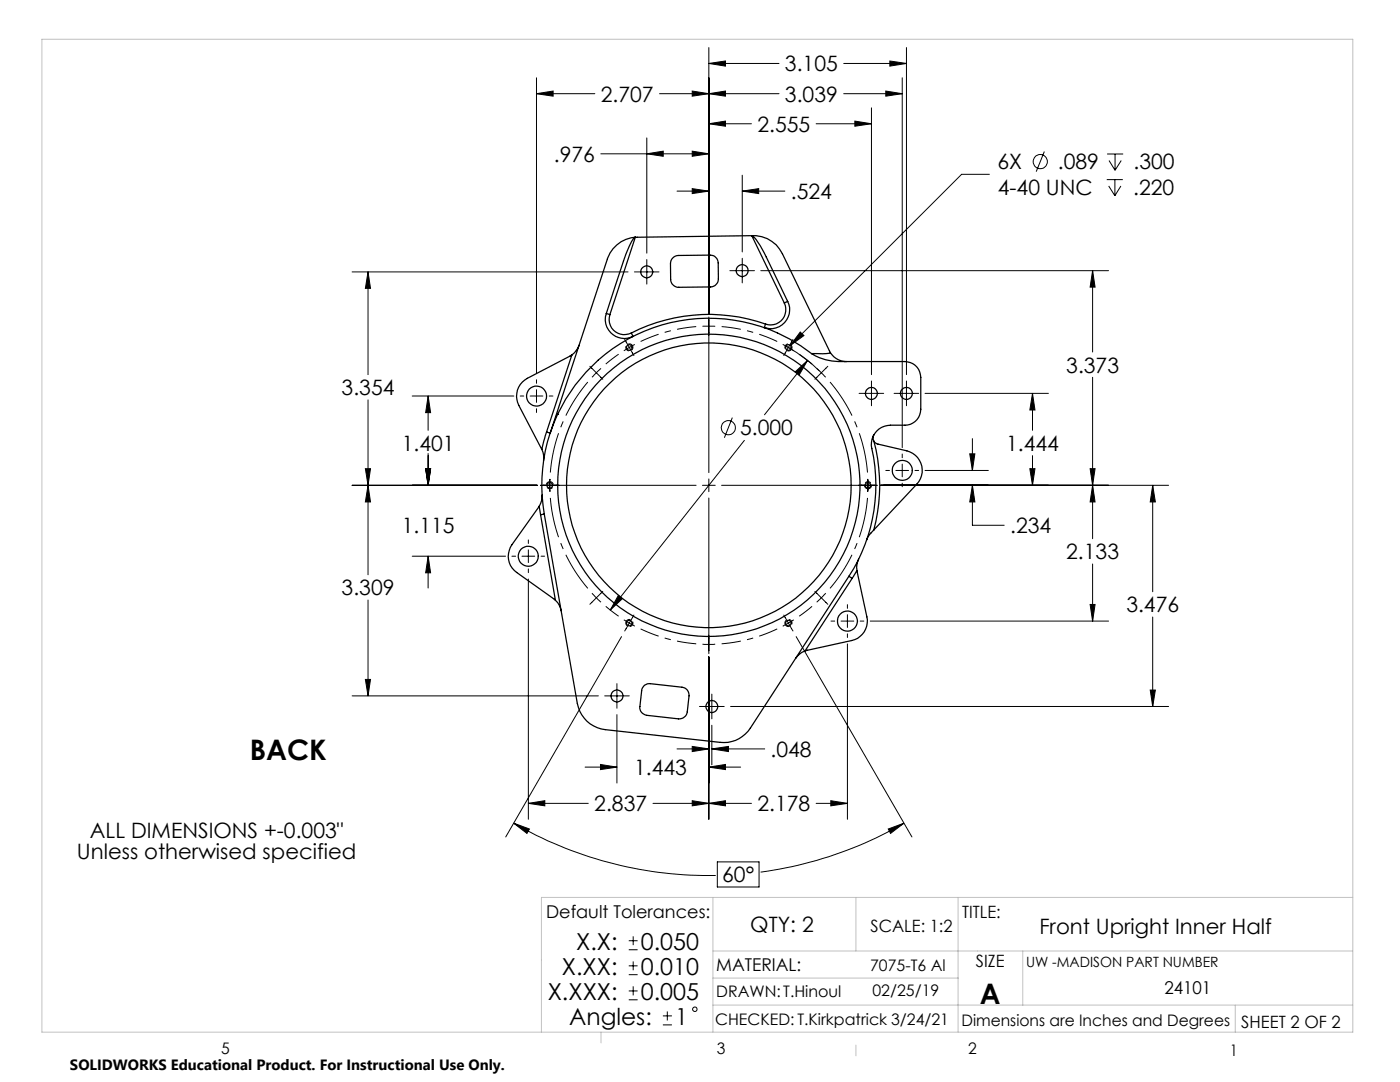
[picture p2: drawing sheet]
<svg xmlns="http://www.w3.org/2000/svg" width="279mm" height="216mm" viewBox="0 0 279 216" stroke-linecap="round" stroke-linejoin="round" font-family="sans-serif">
<g fill="none" stroke="#000" stroke-width=".2">
<path d="M107.1 15.5v59M107.1 18.7h11.6M107.1 18.7l3.3-.5v1zM131.6 18.7h23.9M138.1 18.2l3.4 .5-3.4 .5zM141.5 9.5v53M141.5 12.7h14M141.5 12.7l3.3-.5v1zM141.5 18.7l3.3-.5v1zM168.4 18.7h11.7M168.4 12.7h12.5M176.8 18.2l3.3 .5-3.3 .5z"/>
<path d="M177.6 12.2l3.3 .5-3.3 .5zM180.1 15.5v73.8M180.9 9.5v65.3M119.9 30.7h21.6M129.1 30.7l3.3-.5v1zM129.1 27.5v23M135.1 38.1h6.4M138.1 30.2l3.4 .5-3.4 .5zM138.1 37.6l3.4 .5-3.4 .5zM141.5 24.7h8.5M141.5 24.7l3.3-.5v1zM148.1 38.1l3.3-.5v1z"/>
<path d="M148.1 35v15.3M148.1 38.1h8.5M162.9 24.7h11M170.6 24.2l3.3 .5-3.3 .5zM173.9 21.5v53.3M197.4 34.8h-5.5l-34.2 34.1M208.4 30.2l-1.6 4.1M220.9 35.8h3.2M220.9 30.7h3.3M221.3 37.1l1.2 2M221.3 32l1.2 2M222.5 35.8v3.3"/>
<path d="M222.5 30.7v3.3M223.7 37.1l-1.2 2M223.8 32l-1.3 2M70.3 54.3h55M73.4 54.3l.5 3.2h-1zM73.4 54.3v20.5M126.6 54.3h4.9M129.1 51.8v4.9M145.7 54h4.9M148.1 51.5v4.9M151.8 54h69.4M218.1 54l.4 3.3h-.9z"/>
<path d="M218.1 54v16.2M73.4 79.8v34.9M82.3 79h20.3M85.4 79v6.9M85.4 79l.5 3.3h-1zM103.8 79h.7M105.8 79h2.5M107.1 75.8v.7M107.1 77.8v2.5M109.6 79h.7M117.7 73.1l2.6 2.6M119.9 73.5l-1.8 1.8"/>
<path d="M124.7 67.7l.9 1.6M125.6 69.3l.9 1.6M125.6 69.3l-1.1 .7M126.7 68.7l-1.1 .6M140.2 65.1h2.5M141.5 63.3v31M156.2 68.7l1.1 .6M156.8 69.1a34.2 34.2 0 0 1 6.7 4.9M157.3 69.3l-.9 1.6M157.3 69.3l1.1 .7M158.3 67.7l-1 1.6M158.7 74.2l2.4-2.3-1.6 2.9z"/>
<path d="M159.7 66.3l.7 .7-2.7 1.9zM161.1 71.9l-8.5 10.9M163 73.5l1.8 1.8M165.2 73.1l-2.6 2.6M171.4 78.5h5M173.9 76v5M178.4 78.5h4.9M180.9 76v5M184.6 78.5h24.6M206.1 78.5l.5 3.3h-1.1zM206.1 78.5v7.4M218.1 75.3v32.2"/>
<path d="M70.3 96.8h36.9M72.9 93.5h1l-.5 3.3zM73.4 96.8l.5 3.4h-1zM84.9 93.5h1l-.5 3.3zM85.4 90.5v6.3M107.1 81.6v.7M107.9 96.8h31M109.7 95.6v2.5M140.2 96.8h2.5M141.5 95.6v2.5M141.5 99.4v31M144 96.8h31"/>
<path d="M146.2 83.3l-1.6 4M148.6 87.9l-26.8 33.8M173.2 95.6v2.5M175.7 96.8h57.5M176.8 93.9h.7M178.8 93.9h2.5M180.1 90.6v.7M180.1 92.6v2.5M180.1 96.4v.7M182.6 93.9h.7M184.6 93.9h12.6M193.5 90.6h1.1l-.5 3.3z"/>
<path d="M194.1 96.8l.5 3.4h-1.1zM194.1 96.8v8h6.3M194.1 87.5v6.4M205.5 93.5h1.1l-.5 3.3zM206.1 90.9v5.9M217.6 93.5h.9l-.4 3.3zM218.1 96.8l.4 3.4h-.9zM230 96.8l.6 3.4h-1zM230 96.8v21.3M73.4 119.7v19.2M82.3 111h18.6M85.4 111v6.3"/>
<path d="M85.4 111l.5 3.3h-1zM102.2 111h.7M104.2 111h2.5M105.4 107.7v.7M105.4 109.7v2.6M105.4 113.5v.8M105.4 115.5v48M108 111h.7M118.1 118.4l1.8 1.8M120.3 118l-2.6 2.6M123.4 118.8l.8 .7-2.4 2.2zM162.6 118l2.6 2.6"/>
<path d="M164.8 118.4l-1.8 1.8M218.1 112.5v11.4M70.3 138.9h49.1M72.9 135.6h1l-.5 3.3zM120.7 138.9h4.9M123.1 136.4v4.9M124 127l-23.1 40M124.5 123.7l1.1 .6M125.6 124.3l-.9 1.6M125.6 124.3l1.1 .7M126.5 122.7l-.9 1.6M140.2 128.6h2.5"/>
<path d="M141.5 131.1v32.4M142.1 138.5v4.9M156.4 122.7l.9 1.6M157.3 124.3l1 1.6M157.3 124.3l-1.1 .7M158.4 123.7l-1.1 .6M158.9 127l23.1 40M165.8 123.9h.8M167.9 123.9h2.5M169.1 120.6v.8M169.1 122.7v2.5M169.1 126.5v.7"/>
<path d="M169.1 128.5v35M171.7 123.9h.7M173.7 123.9h47.5M217.6 120.6h.9l-.4 3.3zM229.6 137.7h1l-.6 3.3zM230 123.1v17.9M116.8 153.1h6.3M119.8 152.5l3.3 .6-3.3 .5zM123.1 142.6v13.6M135.1 149.4h6.4M138.1 148.9l3.4 .5-3.4 .6zM138.1 159.8l3.4 .5-3.4 .5z"/>
<path d="M139.6 141h4.9M141.5 153.1h6.3M141.5 153.1l3.3-.6v1.1zM142.1 149.4l3.3-.5v1.1zM142.1 144.7v7.9M142.1 149.4h10.5M145.8 141h87.4M165.8 159.8l3.3 .5-3.3 .5zM102.5 164.3l3.2 1.1-.5 .9zM102.5 164.3a78.1 78.1 0 0 0 40.3 10.4M105.4 160.3h12M105.4 160.3l3.3-.5v1z"/>
<path d="M130.3 160.3h19.7M141.5 160.3l3.3-.5v1zM143.2 172h8.3v5h-8.3zM162.9 160.3h6.2M177.3 165.4l3.1-1.1-2.7 2zM180.4 164.3a78.3 78.3 0 0 1-28.6 9.7M125.5 189.5h1.7M125.5 187.7h1.7M125.5 194.5h1.7M125.5 192.7h1.7M125.5 199.5h1.7M125.5 197.7h1.7"/>
<path d="M126.4 186.8v1.8M126.4 191.8v1.8M126.4 196.8v1.8M132.3 204.5h1.8M132.3 202.7h1.8M133.2 201.8v1.8"/>
<circle cx="207.6" cy="32.3" r="1.41"/>
<circle cx="145.4" cy="85.3" r="1.4"/>
<circle cx="138.7" cy="201.4" r=".44"/>
</g>
<path d="M126.2 69a.71 .71 0 0 1-.6 1 .71 .71 0 0 1-.6-1 .71 .71 0 0 1 1.2-.1v.1M158 69.7a.71 .71 0 0 1-1.2 0 .71 .71 0 0 1 .5-1.1 .71 .71 0 0 1 .7 1v.1M109.7 96.1a.71 .71 0 0 1 .7 1 .71 .71 0 0 1-1.2 .1 .71 .71 0 0 1 .4-1.1h.1M173.2 97.5a.71 .71 0 0 1-.6-1 .71 .71 0 0 1 1.2-.1 .71 .71 0 0 1-.4 1.1h-.2M125 124a.71 .71 0 0 1 1.2-.1 .71 .71 0 0 1-.5 1.1 .71 .71 0 0 1-.8-.9l.1-.1M156.7 124.7a.71 .71 0 0 1 .6-1.1 .71 .71 0 0 1 .7 1 .71 .71 0 0 1-1.2 .2l-.1-.1" fill="none" stroke="#000" stroke-width=".2" stroke-dasharray="1.3 .6" stroke-dashoffset=".3" stroke-linecap="butt"/>
<path d="M123.5 70.7l-2.6 1.9M162.1 72.6l-2.6-1.9M120.9 121l2.6 2M159.5 123l2.6-2" fill="none" stroke="#000" stroke-width=".2" stroke-dasharray="15.2 1.3 1.3 1.3" stroke-linecap="butt"/>
<path d="M117.3 76.2a31.8 31.8 0 0 0-7.5 18.1M109.8 99.4a31.8 31.8 0 0 0 7.5 18M173.1 94.3a31.8 31.8 0 0 0-7.4-18.1M165.7 117.4a31.8 31.8 0 0 0 7.4-18" fill="none" stroke="#000" stroke-width=".2" stroke-dasharray="15.2 1.3 1.3 1.3" stroke-dashoffset="7.2" stroke-linecap="butt"/>
<path d="M138.9 65.2a31.8 31.8 0 0 0-11 2.9M155.1 68.1a31.8 31.8 0 0 0-11.1-2.9M127.9 125.5a31.8 31.8 0 0 0 11 3M144 128.5a31.8 31.8 0 0 0 11.1-3" fill="none" stroke="#000" stroke-width=".2" stroke-dasharray="15.2 1.3 1.3 1.3" stroke-dashoffset="11.4" stroke-linecap="butt"/>
<path d="M8.4 7.8h261.6v198.2h-261.6zM142.3 179.1v26.9M170.8 179.1v10.7M191.2 179.1v26.9M270 179.1h-161.9v26.9M142.3 189.8h127.7M142.3 195.2h48.9M204.1 189.8v10.8M119.9 206v2.1M142.3 200.6h127.7M170.8 208.5v2.2M246.5 200.6v5.4" fill="none" stroke="#c0c0c0" stroke-width=".2"/>
<path d="M84.9 93.5h1l-.5 3.3zM85.4 79l.5 3.3h-1zM72.9 93.5h1l-.5 3.3zM73.4 54.3l.5 3.2h-1zM84.9 93.5h1l-.5 3.3zM85.4 111l.5 3.3h-1zM73.4 96.8l.5 3.4h-1zM72.9 135.6h1l-.5 3.3zM230 96.8l.6 3.4h-1zM229.6 137.7h1l-.6 3.3zM218.1 96.8l.4 3.4h-.9zM217.6 120.6h.9l-.4 3.3zM194.1 96.8l.5 3.4h-1.1zM193.5 90.6h1.1l-.5 3.3zM205.5 93.5h1.1l-.5 3.3zM206.1 78.5l.5 3.3h-1.1zM217.6 93.5h.9l-.4 3.3zM218.1 54l.4 3.3h-.9zM138.1 30.2l3.4 .5-3.4 .5zM129.1 30.7l3.3-.5v1zM138.1 18.2l3.4 .5-3.4 .5zM107.1 18.7l3.3-.5v1zM138.1 37.6l3.4 .5-3.4 .5zM148.1 38.1l3.3-.5v1zM141.5 24.7l3.3-.5v1zM170.6 24.2l3.3 .5-3.3 .5zM141.5 12.7l3.3-.5v1zM177.6 12.2l3.3 .5-3.3 .5zM176.8 18.2l3.3 .5-3.3 .5zM141.5 18.7l3.3-.5v1zM159.7 66.3l-2 2.6 2.7-1.9zM123.4 118.8l-1.6 2.9 2.4-2.2zM158.7 74.2l.8 .6 1.6-2.9zM102.5 164.3l3.2 1.1-.5 .9zM177.3 165.4l3.1-1.1-2.7 2zM119.8 152.5l3.3 .6-3.3 .5zM141.5 153.1l3.3-.6v1.1zM138.1 148.9l3.4 .5-3.4 .6zM142.1 149.4l3.3-.5v1.1zM105.4 160.3l3.3-.5v1zM138.1 159.8l3.4 .5-3.4 .5zM141.5 160.3l3.3-.5v1zM165.8 159.8l3.3 .5-3.3 .5z" fill="#000"/>
<g fill="none" stroke="#000" stroke-width=".25">
<path d="M126.7 47.3a6.4 6.4 0 0 0-5.5 4.4l-11.4 34.7M126.7 47.3l-.1 .1a11.4 11.4 0 0 0-2.2 4.7l-3.4 10.4M126.7 47.3h.1M126.8 47.3l-5.1 15.5M134.3 51.5l.5-.4 .6-.1 6.3-.1a1.63 1.63 0 0 1 1.6 1.6l.1 3.1a1.63 1.63 0 0 1-1.6 1.7h-6.3a1.63 1.63 0 0 1-1.7-1.5v-3.2l.1-.6zM150 47a6.3 6.3 0 0 1 6.1 3.6l9.6 19.8M150 47l.1 .1a4.4 4.4 0 0 1 1.6 1.9l5.5 11.1M150 47l-23.2 .3M150 47l6.5 13.5M114.1 70.8l-8.9 4.7a4 4 0 0 0-1.7 5.4l4.6 8.7M114.1 70.8l-5 15.4M115.6 68.9a4.7 4.7 0 0 1-1.5 1.9"/>
<path d="M121 62.5a3.8 3.8 0 0 0 1.1 4.1 3.8 3.8 0 0 0 4.2 .5l-.3-.6M121 62.5l.7 .3M121.7 62.8a3 3 0 0 0 .9 3.3 3 3 0 0 0 3.4 .4M152.8 64.7a34.1 34.1 0 0 0-26.8 1.8M156.5 60.5a3 3 0 0 1-.4 3.3 3 3 0 0 1-3.3 .9M157.2 60.1a3.8 3.8 0 0 1-.6 4.2 3.8 3.8 0 0 1-4.1 1.1l.3-.7M157.2 60.1l-.7 .4M162 70.6a10.8 10.8 0 0 0 6.6 1.5h12a3.2 3.2 0 0 1 3.2 3.2v6.4a3.2 3.2 0 0 1-3.2 3.1 8.2 8.2 0 0 0-4.7 .5 3.8 3.8 0 0 0-1.9 4.2 33.4 33.4 0 0 1-4.6 25.5M162 70.6a33.4 33.4 0 0 0-50.7 12.1M165.7 70.4l.4 .4a3.7 3.7 0 0 0 2.8 1.3M165.7 70.4l-1.6 .2h-2.1M108.1 89.6a4 4 0 0 1 .4 2.3"/>
<path d="M108.2 98.8a4 4 0 0 1-.6 2.2M109.1 86.2l.7 .2M109.1 86.2l-1 3.4M109.8 86.4a33.9 33.9 0 0 0-1.2 16.2M111.3 82.7h.1M111.3 82.7l-1.5 3.7M174.4 86.7a1.26 1.26 0 0 0 0 1.4M174.4 88.1a33.8 33.8 0 0 1 0 17.7M174.4 88.1l.7 .5 5.9 1.4a4 4 0 0 1 2 6.6l-8.6 9.2M107.6 101l.3 1.7M107.6 101l-5.4 7.7a4 4 0 0 0 .9 5.5l7.7 5.6M107.9 102.7l2.9 17.1"/>
<path d="M108.6 102.6l6.6 37.8a6.4 6.4 0 0 0 5.6 5.2l22.9 2.5a6.2 6.2 0 0 0 6.1-2.8l19.6-30.3M108.6 102.6l-.7 .1M110.8 119.8a4 4 0 0 1 1.2 2.1M169.4 115l.7 .4M170.1 115.4l-9.4 14.5M171 113.8l-.9 1.6M171 113.8l2 9.3a3.9 3.9 0 0 1-3 4.7l-9.3 2.1M171.3 111.6a4 4 0 0 0-.3 2.2M174.4 105.8a4.6 4.6 0 0 0-1.4 1.9M128.6 136.7l.6-.2 .6-.1 6.3 .7a1.58 1.58 0 0 1 1.4 1.8l-.3 3.1a1.64 1.64 0 0 1-1.8 1.4l-6.3-.7a1.58 1.58 0 0 1-1.4-1.7l.4-3.5zM160.7 129.9a4 4 0 0 0-1.9 1.5"/>
<circle cx="129.1" cy="54.2" r="1.19"/>
<circle cx="148.1" cy="54" r="1.19"/>
<circle cx="107.1" cy="79" r="1.99"/>
<circle cx="125.6" cy="69.3" r=".56"/>
<circle cx="157.3" cy="69.3" r=".56"/>
<circle cx="173.9" cy="78.5" r="1.19"/>
<circle cx="180.9" cy="78.5" r="1.19"/>
<circle cx="109.7" cy="96.8" r=".56"/>
<circle cx="141.5" cy="96.8" r="30.2"/>
<circle cx="141.5" cy="96.8" r="28.4"/>
<circle cx="173.2" cy="96.8" r=".56"/>
<circle cx="180.1" cy="93.9" r="2"/>
<circle cx="105.4" cy="111" r="1.99"/>
<circle cx="123.1" cy="138.9" r="1.18"/>
<circle cx="125.6" cy="124.3" r=".56"/>
<circle cx="157.3" cy="124.3" r=".56"/>
<circle cx="169.1" cy="123.9" r="2.01"/>
<circle cx="142.1" cy="141" r="1.2"/>
</g>
<g font-size="5.6">
<text x="49.9" y="151.6">BACK</text>
<text x="195.6" y="200.3">A</text>
</g>
<g font-size="4.7">
<text x="115" y="189.5">X.X:</text>
<text x="127.9" y="189.5">0.050</text>
<text x="112.1" y="194.5">X.XX:</text>
<text x="127.9" y="194.5">0.010</text>
<text x="109.3" y="199.5">X.XXX:</text>
<text x="127.9" y="199.5">0.005</text>
<text x="113.6" y="204.5">Angles:</text>
<text x="134.7" y="204.5">1</text>
</g>
<g font-size="4.2">
<text x="156.7" y="14.3">3.105</text>
<text x="119.9" y="20.3">2.707</text>
<text x="156.7" y="20.3">3.039</text>
<text x="151.2" y="26.3">2.555</text>
<text x="110.5" y="32.3">.976</text>
<text x="199.1" y="33.8">6X</text>
<text x="211.1" y="33.8">.089</text>
<text x="226.2" y="33.8">.300</text>
<text x="157.8" y="39.7">.524</text>
<text x="199.1" y="38.9">4-40 UNC</text>
<text x="226.2" y="38.9">.220</text>
<text x="212.8" y="74.3">3.373</text>
<text x="68.2" y="78.8">3.354</text>
<text x="80.2" y="90">1.401</text>
<text x="147.7" y="86.9">5.000</text>
<text x="200.8" y="90">1.444</text>
<text x="80.2" y="106.4">1.115</text>
<text x="201.6" y="106.4">.234</text>
<text x="212.8" y="111.6">2.133</text>
<text x="68.2" y="118.8">3.309</text>
<text x="224.8" y="122.2">3.476</text>
<text x="126.6" y="154.6">1.443</text>
<text x="153.8" y="151">.048</text>
<text x="118.6" y="161.9">2.837</text>
<text x="151.2" y="161.9">2.178</text>
<text x="17.9" y="167.3">ALL DIMENSIONS +-0.003&quot;</text>
<text x="15.4" y="171.4">Unless otherwised specified</text>
<text x="144.1" y="176.1">60°</text>
<text x="149.7" y="185.9">QTY: 2</text>
<text x="207.4" y="186.4">Front Upright Inner Half</text>
</g>
<g font-size="3.5">
<text x="109" y="183.1">Default Tolerances:</text>
<text x="142.9" y="193.8">MATERIAL:</text>
<text x="232.4" y="198.4">24101</text>
</g>
<g font-size="3.4">
<text x="173.7" y="185.9">SCALE: 1:2</text>
<text x="192" y="183.1">TITLE:</text>
<text x="194.8" y="193">SIZE</text>
<text x="247.7" y="205.1">SHEET 2 OF 2</text>
</g>
<g font-size="3.2">
<text x="173.7" y="193.8">7075-T6 Al</text>
<text x="142.9" y="199">DRAWN:T.Hinoul</text>
<text x="174.1" y="198.8">02/25/19</text>
<text x="142.7" y="204.5">CHECKED: T.Kirkpatrick 3/24/21</text>
<text x="191.9" y="204.8">Dimensions are Inches and Degrees</text>
<text x="44.2" y="210.4">5</text>
<text x="143.1" y="210.4">3</text>
<text x="193.2" y="210.3">2</text>
<text x="245.4" y="210.6">1</text>
</g>
<text font-size="3" x="14" y="213.5">SOLIDWORKS Educational Product. For Instructional Use Only.</text>
<text font-size="2.8" x="204.8" y="193">UW -MADISON PART NUMBER</text>
</svg>
